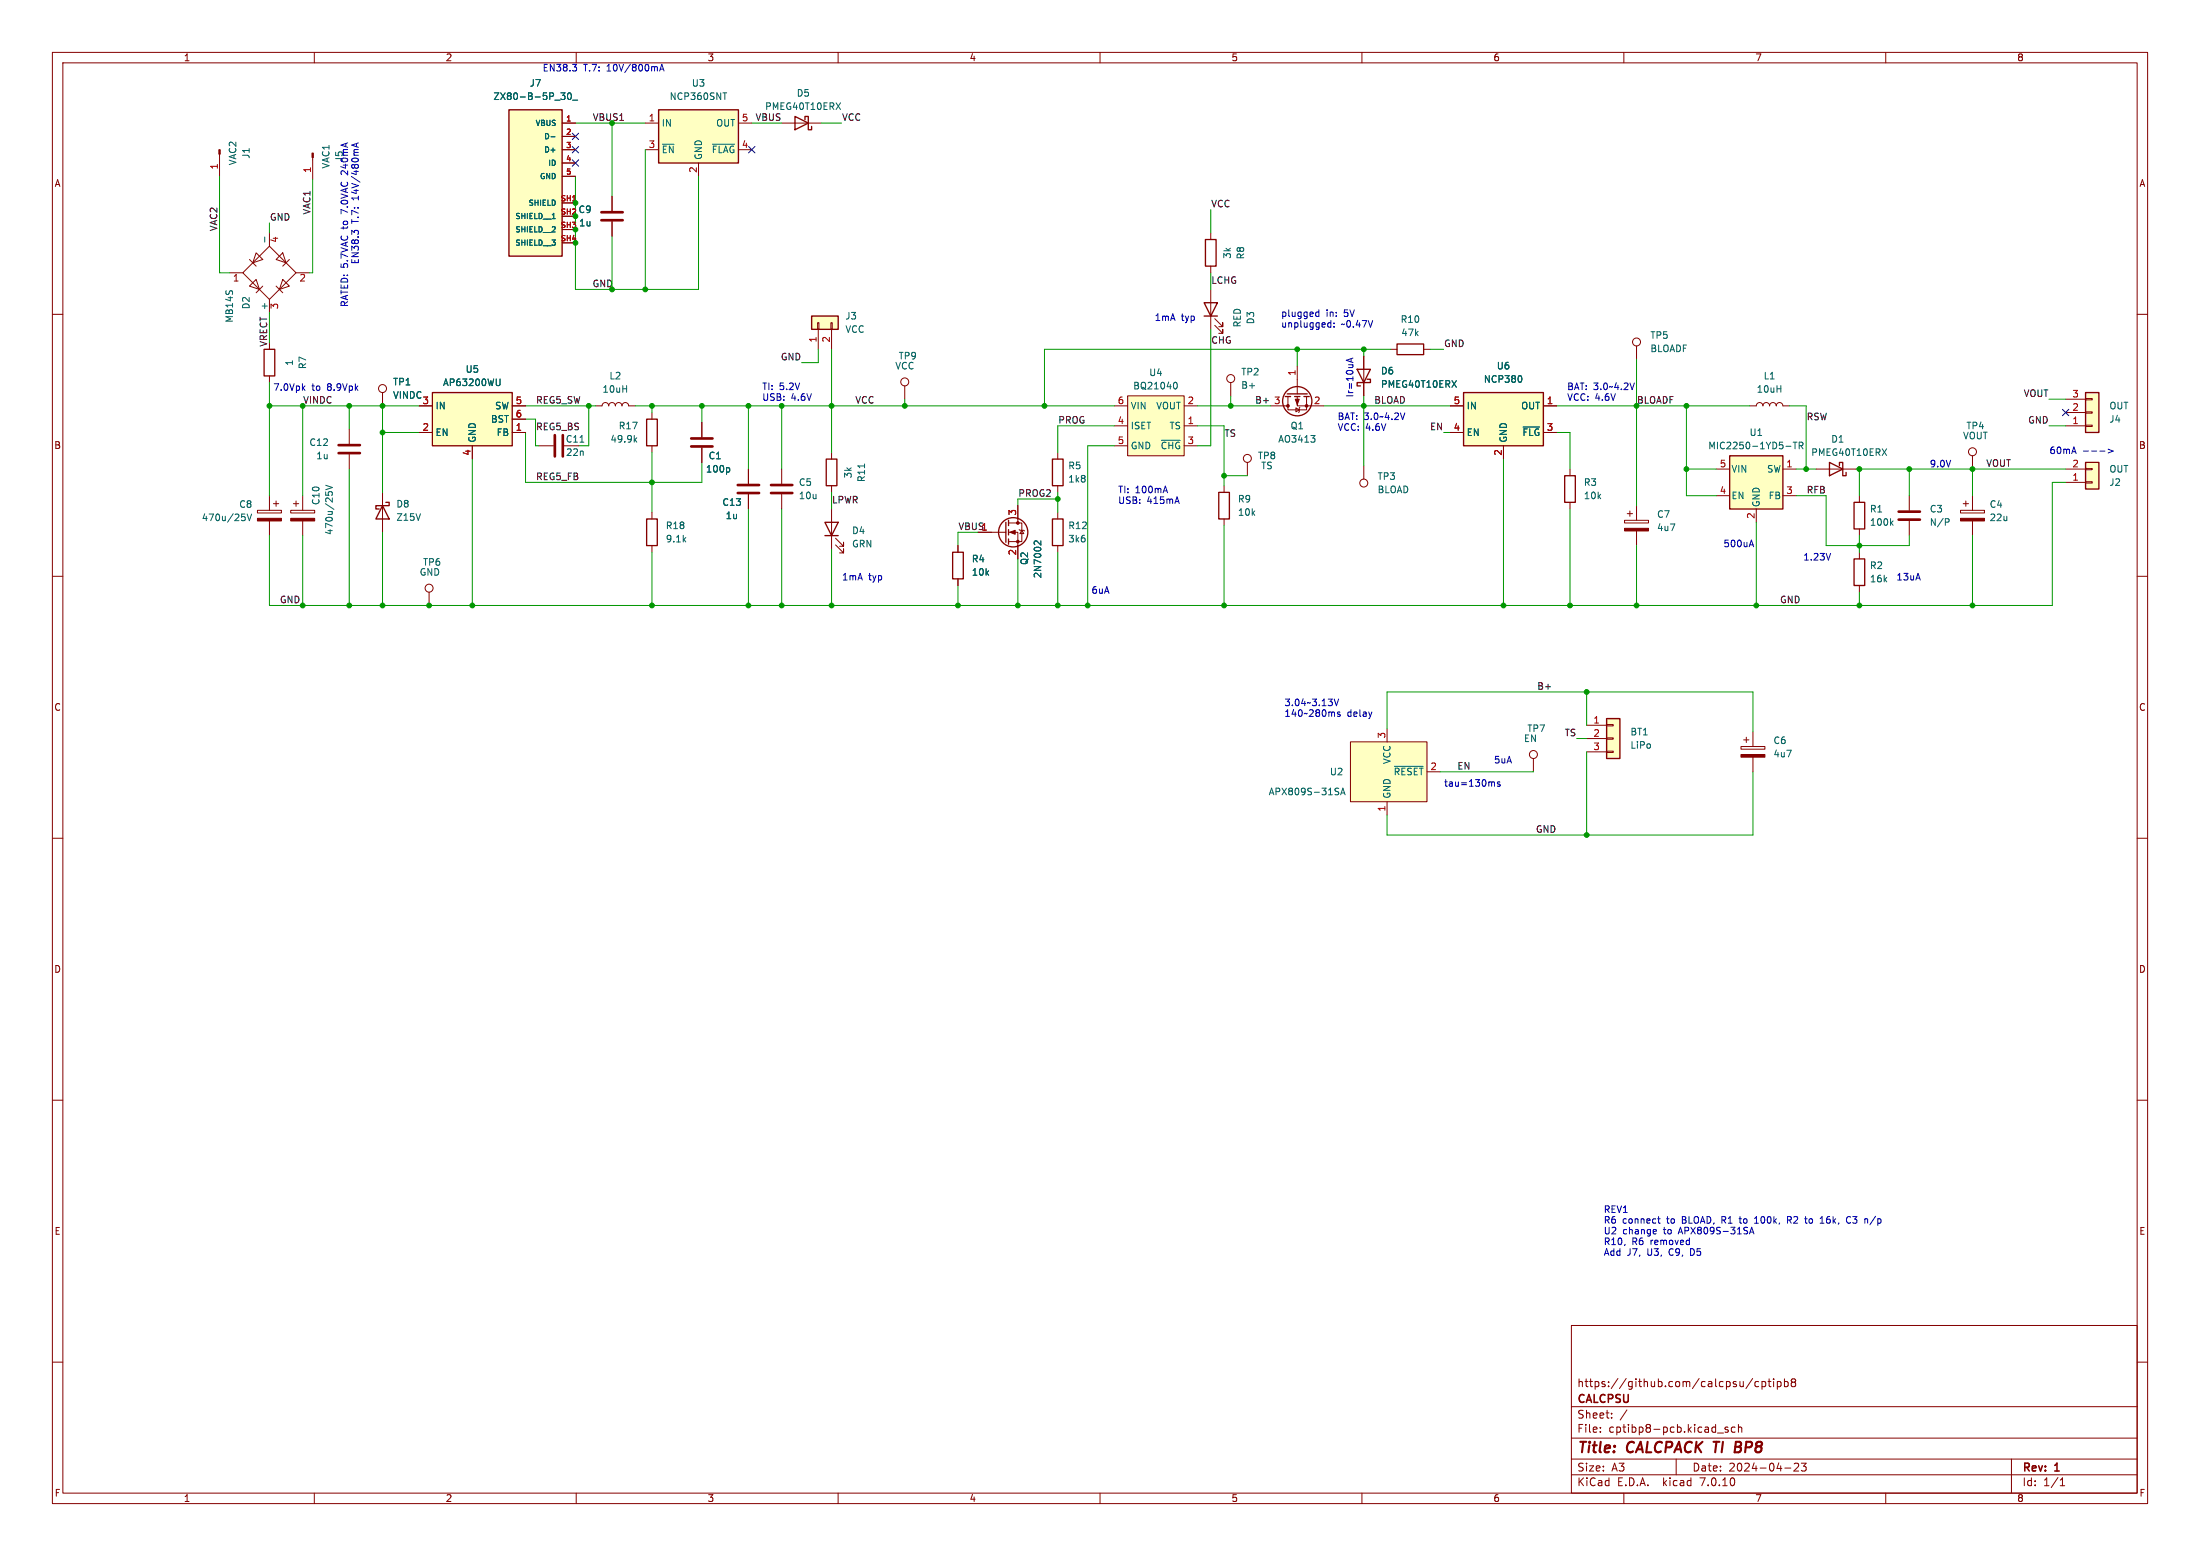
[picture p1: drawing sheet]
<svg xmlns="http://www.w3.org/2000/svg" width="420mm" height="297mm" viewBox="0 0 420 297" stroke-linecap="round" stroke-linejoin="round" font-family="sans-serif">
<g fill="none" stroke="#840000" stroke-width=".19">
<path d="M10 10h400v277h-400zM12 12h396v273h-396zM60 10v2M110 10v2M160 10v2M210 10v2M260 10v2M310 10v2M360 10v2M41.9 29.4v4.3M59.7 30.1v4.2M107.3 23.5h2.6"/>
<path d="M107.3 26h2.6M107.3 28.6h2.6M107.3 31.1h2.6M107.3 33.7h2.6M107.3 38.7h2.6M116.8 37.5v2.8M123.2 23.5h2.5M123.2 28.6h2.5M133.3 31.1v2.6M141 23.5h2.5M141 28.6h2.5M149.2 23.5h7.6"/>
<path d="M10 60h2M43.8 52.1h2.6M46.4 52.1l5-5.1 5.1 5.1-5.1 5.1zM47.6 49.5l1.3 1.3M48.9 48.3l1.3 1.2-1.9 .7zM48.9 53.3l.6 1.9-1.9-.6zM50.2 54.6l-1.3 1.3M51.4 44.5v2.5M51.4 57.2v2.5M52.7 54.6l1.3 1.3M54 48.3l.6 1.9-1.9-.7zM54 53.3l1.2 1.3-1.9 .6z"/>
<path d="M55.2 49.5l-1.2 1.3M56.5 52.1h2.6M107.3 41.3h2.6M107.3 43.8h2.6M107.3 46.4h2.6M116.8 42.3v2.8M231.1 44.5v1.2M231.1 50.8v1.3M231.1 55.2v7.7M408 60h2M51.4 71.8v1.2M73 74.9v2.6"/>
<path d="M80 77.5h2.5M97.8 77.5h2.5M113.7 77.5h1.2a.64 .64 0 0 1 .7-.7 .64 .64 0 0 1 .6 .7 .64 .64 0 0 1 .6-.7 .64 .64 0 0 1 .7 .7 .64 .64 0 0 1 .6-.7 .64 .64 0 0 1 .6 .7 .64 .64 0 0 1 .7-.7 .64 .64 0 0 1 .6 .7h1.3M124.5 78.7v1.3M156.1 61.6h.2v1.3h-.2zM156.2 62.9v3.8M158.6 61.6h.3v1.3h-.3zM158.7 62.9v3.8M172.7 73.7v2.5M212.7 77.5h2.6M215.3 75.6h10.8v11.4h-10.8zM226.1 77.5h2.5"/>
<path d="M231.9 62.1l1.5 1.5v-.7v.7h-.7M231.9 60.8l1.5 1.6v-.8v.8h-.7M234.9 73v2.6M242.6 77.5h3.3M245.9 75.7v2.5h3.5v-2.5M247.4 77.9l.6 .3-.6 .4zM247.6 75.7v1.8h5.1M247.6 69.9v5.3M248.2 77.7l-.3 1M260.3 67.9v7.7M265.4 66.7h1.3M271.8 66.7h1.2"/>
<path d="M276.9 77.5h2.5M294.6 77.5h2.6M312.4 66v2.6M334 77.5h1.3a.64 .64 0 0 1 .6-.7 .64 .64 0 0 1 .6 .7 .64 .64 0 0 1 .7-.7 .64 .64 0 0 1 .6 .7 .64 .64 0 0 1 .7-.7 .64 .64 0 0 1 .6 .7 .64 .64 0 0 1 .6-.7 .64 .64 0 0 1 .7 .7h1.2M394.3 78.7h3.8M394.3 76.2h3.8M398.1 76.1h1.3v.2h-1.3zM398.1 78.6h1.3v.3h-1.3zM49.1 97.4h4.6v.5h-4.6zM51.4 94.6v2.8M51.4 99.4v2.8M52.2 96.1h1"/>
<path d="M52.7 95.6v1M55.5 97.4h4.6v.5h-4.6zM56 96.1h1M56.5 95.6v1M57.8 94.6v2.8M57.8 99.4v2.8M66.7 81.9v2.8M66.7 86.7v2.8M73 94v7.6M80 82.6h2.5M90.2 85.1v2.5M97.8 82.6h2.5"/>
<path d="M97.8 80h2.5M102.9 85.1h2.8M124.5 85.1v1.3M124.5 97.8v1.3M134 80.6v2.8M134 85.5v2.8M142.9 89.5v2.8M142.9 94.4v2.8M149.2 89.5v2.8M149.2 94.4v2.8M158.7 86.4v1.2M158.7 92.7v1.3"/>
<path d="M158.7 97.2v7.6M192.5 99.8h2.6v3.6h-2.6M194.3 96.5v3.3M201.9 86.4v1.2M201.9 92.7v1.3M201.9 97.8v1.3M212.7 81.3h2.6M212.7 85.1h2.6M226.1 81.3h2.5M226.1 85.1h2.5M233.7 92.7v1.3M233.7 99.1v1.2"/>
<path d="M238.1 88.3v2.5M260.3 88.9v2.5M276.9 82.6h2.5M287 85.1v2.5M294.6 82.6h2.6M299.7 89.5v1.3M299.7 95.9v1.3M310.1 99.3h4.6v.5h-4.6zM310.6 98h1.1M311.1 97.5v1.1M312.4 96.5v2.8M327.7 89.5h2.5"/>
<path d="M327.7 94.6h2.5M335.3 97.2v2.5M340.4 89.5h2.5M340.4 94.6h2.5M346.7 89.5h7.6M355 94.6v1.3M364.5 94.6v2.8M364.5 99.4v2.8M374.3 97.4h4.5v.5h-4.5zM374.8 96.1h1M375.3 95.6v1M376.6 87v2.5"/>
<path d="M376.6 94.6v2.8M376.6 99.4v2.8M394.3 89.5h3.8M394.3 81.3h3.8M394.3 92.1h3.8M398.1 81.2h1.3v.2h-1.3zM398.1 89.4h1.3v.3h-1.3zM398.1 91.9h1.3v.3h-1.3zM10 110h2M81.9 113v2.6M124.5 104.1v1.3M159.5 104l1.5 1.5v-.7v.7h-.7"/>
<path d="M159.5 102.7l1.5 1.6v-.8v.8h-.7M182.9 104.1v1.3M182.9 110.5v1.3M186.7 101.6h5.3M192.5 101.6h1.8v5.1M194.6 101.1l1 .2M195.1 101.2l.4 .7h-.8zM201.9 104.1v1.3M312.4 101.3v2.8M355 101v1.2M355 105.4v1.3M355 111.8v1.2"/>
<path d="M408 110h2M264.8 139.1v2.5M302.9 138.4h3.8M306.7 138.3h1.3v.3h-1.3zM334.6 139.7v2.8M10 160h2M257.8 141.6h14.6v11.4h-14.6zM264.8 153v2.6M272.4 147.3h2.6M292.7 144.8v2.5M302.9 141h3.8M302.9 143.5h3.8"/>
<path d="M306.7 143.4h1.3v.2h-1.3zM306.7 140.8h1.3v.3h-1.3zM332.4 142.5h4.5v.5h-4.5zM332.9 141.2h1M333.4 140.7v1M334.6 144.5v2.8M408 160h2M10 210h2M408 210h2M10 260h2M300 253h108v32h-108zM408 260h2"/>
<path d="M300 278.5h108M300 274.5h108M300 268.5h108M305.5 273.2v.2M305.5 272.5v.1M307.7 270.5v.2M307.7 269.8v.1M310.6 269.1l-1.3 1.9M320 278.5v3M327.9 273.5h1.1M329.9 272.5l-.4-.1-.2 .2 .1 .2 .5 .2v.3h-.6M331.2 272.5l-.4-.1-.3 .3 .2 .6h.5"/>
<path d="M331.9 272.5l.2-.1 .3 .1 .1 .9M331.9 271.9v1.5M334.6 263.1l-1.3 1.9M335.7 263.8l-.4-.1-.3 .3 .2 .6h.5M336.4 263.8l.4-.1 .3 .3-.2 .6h-.5M336.4 263.7v1.5M337.5 263.7h.6M337.7 263.2v1.3l.4 .2M338.6 263.2v.1M338.6 263.7v1M339.3 263.8l.4-.1 .3 .3-.1 .6h-.6M339.3 263.7v1.5"/>
<path d="M340.7 263.8l.4-.1 .3 .3-.2 .6h-.5M340.7 263.2v1.5M342.2 263.8l-.3 .3 .1 .4 .2 .2h.3l.3-.3-.1-.4-.2-.2M342.2 263.8l-.3-.3 .3-.3h.3l.3 .3-.3 .3M342.2 263.8h.3M342.5 279.4l.6-.1 .2 .1 .1 .3-1 1.1h1M343.9 279.3h.9l-.5 .6 .4 .1v.6l-.2 .2-.6-.2M384 278.5v6.5M60 285v2M110 285v2M160 285v2M210 285v2"/>
<path d="M260 285v2M300 281.5h108M310 285v2M340.7 280.2h1.2M360 285v2M393.3 283.6h.9M393.3 282.5l.4-.4v1.5"/>
<circle cx="73" cy="74.2" r=".76"/>
<circle cx="172.7" cy="72.9" r=".76"/>
<circle cx="234.9" cy="72.3" r=".76"/>
<circle cx="312.4" cy="65.3" r=".76"/>
<circle cx="238.1" cy="87.5" r=".76"/>
<circle cx="260.4" cy="92.2" r=".76"/>
<circle cx="376.6" cy="86.2" r=".76"/>
<circle cx="81.9" cy="112.3" r=".76"/>
<circle cx="292.7" cy="144" r=".76"/>
</g>
<path d="M331.3 276.2h.6M331.4 275.2h.7M331.9 276.2l.3 .1M332.1 277.1l-1 .1M332.1 276.1l-.2 .1" fill="none" stroke="#840000" stroke-width=".4"/>
<g fill="#ffffc2" stroke="#ffffc2" stroke-width=".19">
<path d="M97.2 21h10.1v27.9h-10.1z"/>
<path d="M306.7 137.2h2.5v7.6h-2.5z"/>
<path d="M330.2 87h10.2v10.2h-10.2z"/>
<path d="M125.7 21h15.3v10.1h-15.3z"/>
<path d="M215.3 75.6h10.8v11.4h-10.8z"/>
<path d="M279.4 74.9h15.2v10.2h-15.2z"/>
<path d="M82.5 74.9h15.3v10.2h-15.3z"/>
<path d="M398.1 74.9h2.6v7.7h-2.6z"/>
<path d="M398.1 88.3h2.6v5h-2.6z"/>
<path d="M154.9 60.3h5.1v2.6h-5.1z"/>
<path d="M257.8 141.6h14.6v11.4h-14.6z"/>
</g>
<g fill="none" stroke="#840000" stroke-width=".25">
<path d="M97.2 21h10.1v27.9h-10.1zM125.7 21h15.3v10.1h-15.3zM151.8 22.2l2.5 1.3-2.5 1.3zM153.7 22.9v-.7h.6v2.6h.6v-.7M229.9 57.8h2.5l-1.3 2.5zM230.1 45.7h2.1v5.1h-2.1zM50.4 66.7h2.1v5.1h-2.1zM82.5 74.9h15.3v10.2h-15.3zM154.9 60.3h5.1v2.6h-5.1zM229.9 60.3h2.5M245.4 75.7h1M245.7 75.2h3.9"/>
<path d="M247.1 75.7h1.1M248.9 75.7h1M259.1 70.5h2.5l-1.3 2.5zM261 72.4h.6v.6h-2.5v.7h.6M266.7 65.7h5.1v2h-5.1zM279.4 74.9h15.2v10.2h-15.2zM398.1 74.9h2.6v7.7h-2.6zM73 96.5l1.3 2.6h-2.5zM73.7 95.9h.6v.6h-2.5v.7h.6M123.4 99.1h2.1v5h-2.1zM123.4 80h2.1v5.1h-2.1zM157.5 99.7h2.5l-1.3 2.5z"/>
<path d="M157.7 87.6h2.1v5.1h-2.1zM192 99.7v3.8M192.5 99.3v1M200.9 87.6h2v5.1h-2zM200.9 99.1h2v5h-2zM232.7 94h2v5.1h-2zM298.7 90.8h2v5.1h-2zM330.2 87h10.2v10.2h-10.2zM349.2 88.3l2.6 1.2-2.6 1.3zM351.2 88.9v-.6h.6v2.5h.6v-.6M353.9 95.9h2.1v5.1h-2.1zM398.1 88.3h2.6v5h-2.6z"/>
<path d="M157.5 102.2h2.5M181.9 105.4h2v5.1h-2zM192.5 101.1v1M192.5 102.9v1M353.9 106.7h2.1v5.1h-2.1zM306.7 137.2h2.5v7.6h-2.5z"/>
<circle cx="247.6" cy="76.6" r="2.79"/>
<circle cx="193.4" cy="101.6" r="2.79"/>
</g>
<g fill="none" stroke="#006464" stroke-width=".19">
<path d="M107.1 17.7h.8l-.5 .5 .4 .1 .1 .5-.3 .2h-.3M108.5 17.8l.1-.1a.68 .68 0 0 1 .5 .7 .68 .68 0 0 1-.5 .6 .84 .84 0 0 1-.1-1.2zM109.3 19.1h1M138 17.7h.7M159.6 19.6l.9 1.3M160.5 19.6l-.9 1.3M105.2 26.1h.8M126.5 27.5h2.2M136 27.5h4.2M50.5 45.2v1M105.4 41.7h.6M95.5 72.3v1.1l-.2 .1-.3 .1"/>
<path d="M224.2 73h.1a.68 .68 0 0 1 .5 .6 .68 .68 0 0 1-.5 .6h-.1M277.2 72.7l.8 1.2M278 72.7l-.8 1.2M290.3 71.8l.2 .4-.2 .7M46.2 98.1h.6M46.6 98.6l.2 .2v.3l-.2 .3M47.2 98.1l.4 1.3 .4-1.3M62.2 93.9v.6M62.2 92.6l1.2 .5-1.2 .4M62.7 94.1l.2-.3h.3l.2 .3M110.7 84.4h.8M121.2 83.9l.4 .5"/>
<path d="M121.6 83.6l-.5 .4M139.1 89.3l.2 .2v.4l-.2 .2M165 88.6v.7M221.7 84h3.6M250.3 83.1h.7l-.4 .5M250.9 83.7l.1 .2-.1 .4M290.8 81.5h3.1M340.9 85.2h1M342.3 84.4h.7M342.7 84.4v1.3M343.5 85.1l.6-.1 .1-.2-.1-.3-.6-.1v1.3M343.8 85.1l.4 .6"/>
<path d="M359.3 85.7l.9 1.2M360.2 85.7l-.9 1.2M361 99.8l.4 .5M361.4 99.4l-.5 .5M371.4 99h.5l.2 .2-.1 .4-.6 .1M198.7 103.2v.8l-.9-.8-.3 .2-.1 .4M255.1 151l.4 .2 .1 .3-.3 .2h-.3M255.1 150.4l.5 .1M255.9 151.7l.5-1.3 .4 1.3M256.1 151.3h.6M266.2 146.3h5.5"/>
</g>
<g fill="none" stroke="#840000" stroke-width=".51">
<path d="M114.8 42h4.1M114.8 40.5h4.1M64.6 86.5h4.1M64.6 85h4.1M105.9 83.1v4M107.4 83.1v4M132 83.7h4M132 85.2h4M140.8 94.1h4.1M140.8 92.6h4.1M147.2 94.1h4.1M147.2 92.6h4.1"/>
<path d="M362.5 97.7h4M362.5 99.2h4"/>
</g>
<g fill="#840000" stroke="#840000" stroke-width=".19">
<path d="M332.4 144h4.5v.5h-4.5z"/>
<path d="M59.6 29.2h.2v.9h-.2z"/>
<path d="M49.1 98.9h4.6v.5h-4.6z"/>
<path d="M55.5 98.9h4.6v.5h-4.6z"/>
<path d="M310.1 100.8h4.6v.5h-4.6z"/>
<path d="M374.3 98.9h4.5v.5h-4.5z"/>
<path d="M247.3 76.2h.7l-.4 1z"/>
<path d="M41.8 28.6h.2v.8h-.2z"/>
<path d="M192.8 101.6l1-.4v.8z"/>
<circle cx="249.4" cy="77.5" r=".25"/>
<circle cx="245.9" cy="77.5" r=".25"/>
<circle cx="194.3" cy="103.4" r=".25"/>
<circle cx="194.3" cy="99.8" r=".25"/>
</g>
<g fill="none" stroke="#0000c2" stroke-width=".19">
<path d="M109.3 12.3h.8l-.4 .5M110 12.8l.1 .2-.1 .5M125.9 13.6l.4-1.3 .5 1.3M126 13.2h.6M68.1 27.4v.6M68.4 27.3l-1.3 .4 1.3 .4M67.6 44.4l-.5-.4v.8M67.7 44.1l.2-.1 .5 .1M251.8 59.1v1.3M251.8 59.6h-.4l-.2 .1M57.9 74l.3 .5M58.2 73.7l-.5 .5"/>
<path d="M251.2 60.3l.2 .1 .4-.1M253.6 62.4h.5M253.6 61.7h.5M254.1 61.2v1.3M254.7 62.3v.2M254.7 61.7v.1M257.9 68.5v.6M258.3 68.4l-1.3 .4 1.3 .4M268.2 78.8l-.4 1.3M312 73.1l-.4 1.3M397.7 86.1h1M399.3 86.1h1"/>
<path d="M400.9 86.1h.9M402.4 85.7l1 .4-1 .4M334.1 104h.6M334.4 103.1l.4 1.3M349.5 105.6l-.5 1.3M254.7 133.4l.4 1.3 .5-1.3M255.8 136l-.3-.1-.2 .2 .1 .2 .4 .1v.3h-.5M284.9 149.2l.4 .2v.7M286.3 149.3l-.3-.1-.2 .2 .1 .2 .4 .1v.3h-.5M316 234.7l.2 .3-.6 .1M316.1 235.5h-.1M316.5 232.6h.4"/>
<path d="M316.6 232.2v1.1l.3 .2M332 232.6h.5M332.2 232.2v1.2M334 235.5l.4-1.2 .4 1.2M334.1 235.2h.6M335 233.5h.7M335 232.6l.3-.4v1.3M341.5 232.9l.5 .6M341.9 232.3l-.7-.1v1.3M341.9 232.8l-.7 .1M347.5 233.5h.7M352.7 232.3h.6"/>
<path d="M353.3 233.4h-.6M358.1 232.2l-1.1 1.6"/>
</g>
<g fill="none" stroke="#009600" stroke-width=".19">
<path d="M41.9 33.7v18.4h1.9M59.7 34.3v17.8h-.6M109.9 33.7v21.5h23.4v-21.5M109.9 23.5h13.3M116.8 23.5v14M123.2 28.6v26.6M143.5 23.5h5.7M156.8 23.5h3.9M51.4 42.5v2M51.4 59.7v5.7M116.8 45.1v10.1M231.1 40v4.5"/>
<path d="M231.1 52.1v3.1M51.4 77.5h28.6M51.4 73v21.6M57.8 77.5v17.1M66.7 77.5v4.4M73 77.5v16.5M100.3 77.5h13.4M112.4 77.5v7.6h-1.9M121.3 77.5h91.4M124.5 77.5v1.2M134 77.5v3.1M142.9 77.5v12"/>
<path d="M149.2 77.5v12M156.2 66.7v2.5h-3.2M158.7 66.7v19.7M172.7 76.2v1.3M228.6 77.5h14M231.1 62.9v22.2h-2.5M234.9 75.6v1.9M247.6 66.7v3.2M252.7 77.5h24.2M260.3 66.7v1.2M260.3 75.6v13.3M265.4 66.7h-66v10.8"/>
<path d="M273 66.7h2.6M297.2 77.5h36.8M312.4 68.6v27.9M321.9 77.5v17.1h5.8M341.6 77.5h3.2v12M391.2 76.2h3.1M66.7 89.5v26.1M73 82.6h7M90.2 87.6v28M100.3 82.6v9.5h33.7v-3.8M100.3 80h1.9v5.1h.7M124.5 86.4v11.4"/>
<path d="M142.9 97.2v18.4M149.2 97.2v18.4M158.7 94v3.2M201.9 94v3.8M201.9 95.3h-7.6v1.2M212.7 81.3h-10.8v5.1M212.7 85.1h-5.1v30.5M228.6 81.3h5.1v11.4M233.7 90.8h4.4M275.6 82.6h1.3M287 87.6v28M297.2 82.6h2.5v6.9"/>
<path d="M299.7 97.2v18.4M321.9 89.5h5.8M335.3 99.7v15.9M342.9 89.5h3.8M342.9 94.6h5.7v9.5h15.9v-1.9M354.3 89.5h40M355 89.5v5.1M364.5 89.5v5.1M376.6 89.5v5.1M391.2 81.3h3.1M394.3 92.1h-2.5v23.5h-340.4v-13.4M57.8 102.2v13.4"/>
<path d="M73 101.6v14M124.5 105.4v10.2M158.7 104.8v10.8M182.9 111.8v3.8M186.7 101.6h-3.8v2.5M194.3 106.7v8.9M201.9 105.4v10.2M233.7 100.3v15.3M312.4 104.1v11.5M355 102.2v3.2M355 113v2.6M376.6 102.2v13.4"/>
<path d="M264.8 139.1v-7h69.8v7.6M302.9 132.1v6.3M275 147.3h17.7M301 141h1.9M302.9 143.5v15.9M334.6 147.3v12.1h-69.8v-3.8"/>
</g>
<path d="M109.2 28l1.3 1.2M109.2 25.4l1.3 1.2M109.2 30.5l1.3 1.2M110.5 28l-1.3 1.2M110.5 25.4l-1.3 1.2M110.5 30.5l-1.3 1.2M142.9 28l1.2 1.2M144.1 28l-1.2 1.2M393.7 78.1l1.2 1.2M394.9 78.1l-1.2 1.2" fill="none" stroke="#000084" stroke-width=".19"/>
<g fill="#009600" stroke="#009600" stroke-width=".19">
<circle cx="312.4" cy="115.6" r=".46"/>
<circle cx="302.9" cy="159.4" r=".46"/>
<circle cx="355" cy="89.5" r=".46"/>
<circle cx="355" cy="104.1" r=".46"/>
<circle cx="344.8" cy="89.5" r=".46"/>
<circle cx="376.6" cy="89.5" r=".46"/>
<circle cx="376.6" cy="115.6" r=".46"/>
<circle cx="364.5" cy="89.5" r=".46"/>
<circle cx="260.3" cy="66.7" r=".46"/>
<circle cx="287" cy="115.6" r=".46"/>
<circle cx="233.7" cy="115.6" r=".46"/>
<circle cx="234.9" cy="77.5" r=".46"/>
<circle cx="233.7" cy="90.8" r=".46"/>
<circle cx="260.3" cy="77.5" r=".46"/>
<circle cx="355" cy="115.6" r=".46"/>
<circle cx="335.3" cy="115.6" r=".46"/>
<circle cx="321.9" cy="77.5" r=".46"/>
<circle cx="302.9" cy="132.1" r=".46"/>
<circle cx="299.7" cy="115.6" r=".46"/>
<circle cx="321.9" cy="89.5" r=".46"/>
<circle cx="312.4" cy="77.5" r=".46"/>
<circle cx="116.8" cy="55.2" r=".46"/>
<circle cx="109.9" cy="46.4" r=".46"/>
<circle cx="112.4" cy="77.5" r=".46"/>
<circle cx="124.5" cy="77.5" r=".46"/>
<circle cx="134" cy="77.5" r=".46"/>
<circle cx="124.5" cy="92.1" r=".46"/>
<circle cx="149.2" cy="115.6" r=".46"/>
<circle cx="149.2" cy="77.5" r=".46"/>
<circle cx="158.7" cy="115.6" r=".46"/>
<circle cx="158.7" cy="77.5" r=".46"/>
<circle cx="142.9" cy="115.6" r=".46"/>
<circle cx="124.5" cy="115.6" r=".46"/>
<circle cx="142.9" cy="77.5" r=".46"/>
<circle cx="199.4" cy="77.5" r=".46"/>
<circle cx="172.7" cy="77.5" r=".46"/>
<circle cx="247.6" cy="66.7" r=".46"/>
<circle cx="81.9" cy="115.6" r=".46"/>
<circle cx="90.2" cy="115.6" r=".46"/>
<circle cx="57.8" cy="115.6" r=".46"/>
<circle cx="73" cy="82.6" r=".46"/>
<circle cx="73" cy="77.5" r=".46"/>
<circle cx="73" cy="115.6" r=".46"/>
<circle cx="66.7" cy="115.6" r=".46"/>
<circle cx="109.9" cy="41.3" r=".46"/>
<circle cx="109.9" cy="43.8" r=".46"/>
<circle cx="109.9" cy="38.7" r=".46"/>
<circle cx="116.8" cy="23.5" r=".46"/>
<circle cx="123.2" cy="55.2" r=".46"/>
<circle cx="201.9" cy="115.6" r=".46"/>
<circle cx="194.3" cy="115.6" r=".46"/>
<circle cx="201.9" cy="95.3" r=".46"/>
<circle cx="207.6" cy="115.6" r=".46"/>
<circle cx="182.9" cy="115.6" r=".46"/>
<circle cx="66.7" cy="77.5" r=".46"/>
<circle cx="57.8" cy="77.5" r=".46"/>
<circle cx="51.4" cy="77.5" r=".46"/>
</g>
<g font-size="2.8" fill="#840000">
<text x="301" y="277.9">Title:</text>
<text x="310.6" y="277.9">CALCPACK TI</text>
<text x="332.8" y="277.9">BP8</text>
</g>
<g font-size="2.1" fill="#840000">
<text x="301" y="268.2">CALCPSU</text>
<text x="301" y="265">https://github.com/calcpsu/cptipb8</text>
<text x="301" y="273.7">File:</text>
<text x="301" y="271">Sheet:</text>
<text x="307.1" y="273.7">cptibp8-pcb.kicad_sch</text>
<text x="301" y="281.1">Size:</text>
<text x="307.6" y="281.1">A3</text>
<text x="323" y="281.1">Date:</text>
<text x="330" y="281.1">2024-04-23</text>
<text x="386" y="281.3">Rev:</text>
<text x="392.4" y="281.3">1</text>
<text x="301" y="283.9">KiCad</text>
<text x="308.7" y="283.9">E.D.A.</text>
<text x="317.6" y="283.9">kicad</text>
<text x="324.8" y="283.9">7.0.10</text>
<text x="386" y="283.9">Id:</text>
<text x="390.1" y="283.9">1/1</text>
</g>
<g font-size="1.8" fill="#840000">
<text x="35" y="11.9">1</text>
<text x="85" y="11.9">2</text>
<text x="135" y="11.9">3</text>
<text x="185" y="11.9">4</text>
<text x="235" y="11.9">5</text>
<text x="285" y="11.9">6</text>
<text x="335" y="11.9">7</text>
<text x="385" y="11.9">8</text>
<text x="10.3" y="35.9">A</text>
<text x="408.3" y="35.9">A</text>
<text x="10.3" y="85.9">B</text>
<text x="408.2" y="85.9">B</text>
<text x="10.3" y="135.9">C</text>
<text x="408.2" y="135.9">C</text>
<text x="10.3" y="185.9">D</text>
<text x="408.2" y="185.9">D</text>
<text x="10.3" y="235.9">E</text>
<text x="408.3" y="235.9">E</text>
<text x="10.3" y="285.9">F</text>
<text x="35" y="286.9">1</text>
<text x="85" y="286.9">2</text>
<text x="135" y="286.9">3</text>
<text x="185" y="286.9">4</text>
<text x="235" y="286.9">5</text>
<text x="285" y="286.9">6</text>
<text x="335" y="286.9">7</text>
<text x="385" y="286.9">8</text>
<text x="408.3" y="285.9">F</text>
</g>
<g font-size="1.8" fill="#006464">
<text x="101" y="16.7">J7</text>
<text x="132" y="16.7">U3</text>
<text x="94.1" y="19.3">ZX80-B-5P_30_</text>
<text x="127.7" y="19.3">NCP360SNT</text>
<text x="146" y="21.2">PMEG40T10ERX</text>
<text x="152" y="18.6">D5</text>
<text x="126.2" y="24.4">IN</text>
<text x="126.2" y="29.4">~{EN}</text>
<text x="135.8" y="29.4">~{FLAG}</text>
<text x="136.6" y="24.4">OUT</text>
<text x="45.3" y="31.6" transform="rotate(-90 45.3 31.6)">VAC2</text>
<text x="47.9" y="30.4" transform="rotate(-90 47.9 30.4)">J1</text>
<text x="63.1" y="32.3" transform="rotate(-90 63.1 32.3)">VAC1</text>
<text x="134.2" y="30.6" transform="rotate(-90 134.2 30.6)">GND</text>
<text x="110.3" y="40.9">C9</text>
<text x="110.5" y="43.4">1u</text>
<text x="235.2" y="49.5" transform="rotate(-90 235.2 49.5)">3k</text>
<text x="237.7" y="49.6" transform="rotate(-90 237.7 49.6)">R8</text>
<text x="47.9" y="59.1" transform="rotate(-90 47.9 59.1)">D2</text>
<text x="44.7" y="61.7" transform="rotate(-90 44.7 61.7)">MB14S</text>
<text x="161.3" y="61.2">J3</text>
<text x="161.3" y="63.7">VCC</text>
<text x="237.1" y="62.6" transform="rotate(-90 237.1 62.6)">RED</text>
<text x="239.6" y="62" transform="rotate(-90 239.6 62)">D3</text>
<text x="267.3" y="61.8">R10</text>
<text x="267.4" y="64.4">47k</text>
<text x="315" y="64.9">TP5</text>
<text x="56.1" y="69.9" transform="rotate(-90 56.1 69.9)">1</text>
<text x="58.6" y="70.6" transform="rotate(-90 58.6 70.6)">R7</text>
<text x="88.8" y="71.3">U5</text>
<text x="170.8" y="70.7">VCC</text>
<text x="171.5" y="68.8">TP9</text>
<text x="219.3" y="72">U4</text>
<text x="236.9" y="71.9">TP2</text>
<text x="263.5" y="71.7">D6</text>
<text x="285.6" y="70.7">U6</text>
<text x="315" y="67.4">BLOADF</text>
<text x="74.9" y="73.8">TP1</text>
<text x="74.9" y="76.3">VINDC</text>
<text x="84.5" y="73.9">AP63200WU</text>
<text x="114.9" y="75.2">10uH</text>
<text x="116.3" y="72.6">L2</text>
<text x="216.2" y="74.5">BQ21040</text>
<text x="236.9" y="74.4">B+</text>
<text x="263" y="74.2">PMEG40T10ERX</text>
<text x="283.2" y="73.3">NCP380</text>
<text x="335.3" y="75.2">10uH</text>
<text x="336.6" y="72.6">L1</text>
<text x="83.1" y="83.4">EN</text>
<text x="83.1" y="78.3">IN</text>
<text x="93.6" y="80.9">BST</text>
<text x="94.4" y="78.3">SW</text>
<text x="94.7" y="83.4">FB</text>
<text x="118" y="82.1">R17</text>
<text x="215.8" y="82.1">ISET</text>
<text x="215.8" y="78.3">VIN</text>
<text x="220.6" y="78.3">VOUT</text>
<text x="223.2" y="82.1">TS</text>
<text x="246.3" y="82.1">Q1</text>
<text x="279.9" y="83.4">EN</text>
<text x="279.9" y="78.3">IN</text>
<text x="290.3" y="78.3">OUT</text>
<text x="290.5" y="83.4">~{FLG}</text>
<text x="333.9" y="83.4">U1</text>
<text x="375.3" y="82.1">TP4</text>
<text x="402.6" y="80.9">J4</text>
<text x="402.6" y="78.3">OUT</text>
<text x="59" y="85.3">C12</text>
<text x="60.3" y="87.9">1u</text>
<text x="91" y="84.6" transform="rotate(-90 91 84.6)">GND</text>
<text x="107.9" y="84.7">C11</text>
<text x="108" y="87.2">22n</text>
<text x="116.4" y="84.7">49.9k</text>
<text x="135.2" y="87.9">C1</text>
<text x="203.8" y="89.8">R5</text>
<text x="215.8" y="86">GND</text>
<text x="221.5" y="86">~{CHG}</text>
<text x="240" y="87.9">TP8</text>
<text x="240.7" y="89.8">TS</text>
<text x="243.9" y="84.7">AO3413</text>
<text x="287.9" y="84.6" transform="rotate(-90 287.9 84.6)">GND</text>
<text x="326" y="86">MIC2250-1YD5-TR</text>
<text x="345.7" y="87.2">PMEG40T10ERX</text>
<text x="349.5" y="84.7">D1</text>
<text x="374.7" y="84">VOUT</text>
<text x="134.7" y="90.4">100p</text>
<text x="152.4" y="92.9">C5</text>
<text x="152.4" y="95.5">10u</text>
<text x="162.8" y="91.4" transform="rotate(-90 162.8 91.4)">3k</text>
<text x="165.3" y="92.1" transform="rotate(-90 165.3 92.1)">R11</text>
<text x="203.8" y="92.3">1k8</text>
<text x="262.9" y="91.8">TP3</text>
<text x="262.9" y="94.3">BLOAD</text>
<text x="302.3" y="92.9">R3</text>
<text x="302.3" y="95.5">10k</text>
<text x="330.5" y="95.5">EN</text>
<text x="330.5" y="90.4">VIN</text>
<text x="337.2" y="90.4">SW</text>
<text x="337.5" y="95.5">FB</text>
<text x="402.6" y="92.9">J2</text>
<text x="402.6" y="90.4">OUT</text>
<text x="38.4" y="99.7">470u/25V</text>
<text x="45.6" y="97.1">C8</text>
<text x="61.2" y="96.5" transform="rotate(-90 61.2 96.5)">C10</text>
<text x="75.6" y="97.1">D8</text>
<text x="75.6" y="99.6">Z15V</text>
<text x="127" y="101.2">R18</text>
<text x="137.8" y="96.7">C13</text>
<text x="138.4" y="99.3">1u</text>
<text x="203.8" y="101.2">R12</text>
<text x="236.2" y="96.1">R9</text>
<text x="236.2" y="98.7">10k</text>
<text x="316.2" y="99">C7</text>
<text x="316.2" y="101.6">4u7</text>
<text x="336.1" y="96.9" transform="rotate(-90 336.1 96.9)">GND</text>
<text x="356.9" y="98">R1</text>
<text x="356.9" y="100.6">100k</text>
<text x="368.3" y="98">C3</text>
<text x="368.3" y="100.6">N/P</text>
<text x="379.7" y="97.1">C4</text>
<text x="379.7" y="99.7">22u</text>
<text x="63.7" y="102.2" transform="rotate(-90 63.7 102.2)">470u/25V</text>
<text x="127" y="103.7">9.1k</text>
<text x="162.6" y="102.1">D4</text>
<text x="162.6" y="104.7">GRN</text>
<text x="185.4" y="107.5">R4</text>
<text x="196.4" y="107.9" transform="rotate(-90 196.4 107.9)">Q2</text>
<text x="203.8" y="103.7">3k6</text>
<text x="80" y="110.1">GND</text>
<text x="80.7" y="108.2">TP6</text>
<text x="185.4" y="110.1">10k</text>
<text x="199" y="110.5" transform="rotate(-90 199 110.5)">2N7002</text>
<text x="356.9" y="108.8">R2</text>
<text x="356.9" y="111.4">16k</text>
<text x="290.8" y="141.8">EN</text>
<text x="291.5" y="139.9">TP7</text>
<text x="311.2" y="140.6">BT1</text>
<text x="311.2" y="143.1">LiPo</text>
<text x="338.5" y="142.2">C6</text>
<text x="253.8" y="148.2">U2</text>
<text x="265.7" y="145.9" transform="rotate(-90 265.7 145.9)">VCC</text>
<text x="266" y="148.2">~{RESET}</text>
<text x="338.5" y="144.8">4u7</text>
<text x="242.1" y="152">APX809S-31SA</text>
<text x="265.7" y="152.5" transform="rotate(-90 265.7 152.5)">GND</text>
</g>
<g font-size="1.8" fill="#0000c2">
<text x="103.5" y="13.7">EN38.3</text>
<text x="111.4" y="13.7">T.7:</text>
<text x="115.9" y="13.7">10V/800mA</text>
<text x="65.6" y="31" transform="rotate(-90 65.6 31)">J5</text>
<text x="66.5" y="32.9" transform="rotate(-90 66.5 32.9)">240mA</text>
<text x="66.5" y="40.5" transform="rotate(-90 66.5 40.5)">7.0VAC</text>
<text x="68.6" y="38.1" transform="rotate(-90 68.6 38.1)">14V/480mA</text>
<text x="66.5" y="43.5" transform="rotate(-90 66.5 43.5)">to</text>
<text x="68.6" y="42.7" transform="rotate(-90 68.6 42.7)">T.7:</text>
<text x="68.6" y="50.5" transform="rotate(-90 68.6 50.5)">EN38.3</text>
<text x="66.5" y="58.7" transform="rotate(-90 66.5 58.7)">RATED: 5.7VAC</text>
<text x="220.3" y="61.3">1mA</text>
<text x="225.5" y="61.3">typ</text>
<text x="244.5" y="60.6">plugged</text>
<text x="244.5" y="62.6">unplugged:</text>
<text x="253.1" y="60.6">in:</text>
<text x="256" y="62.6">~0.47V</text>
<text x="256.7" y="60.6">5V</text>
<text x="52.1" y="74.7">7.0Vpk</text>
<text x="59.5" y="74.7">to</text>
<text x="62.6" y="74.7">8.9Vpk</text>
<text x="145.4" y="74.5">TI:</text>
<text x="145.4" y="76.6">USB:</text>
<text x="148.8" y="74.5">5.2V</text>
<text x="151" y="76.6">4.6V</text>
<text x="258.4" y="76" transform="rotate(-90 258.4 76)">Ir=10uA</text>
<text x="299.1" y="74.5">BAT: 3.0~4.2V</text>
<text x="299.1" y="76.6">VCC: 4.6V</text>
<text x="255.3" y="80.3">BAT:</text>
<text x="255.3" y="82.3">VCC:</text>
<text x="260.4" y="80.3">3.0~4.2V</text>
<text x="260.7" y="82.3">4.6V</text>
<text x="368.3" y="89.3">9.0V</text>
<text x="391.2" y="86.7">60mA</text>
<text x="213.4" y="94.2">TI:</text>
<text x="216.7" y="94.2">100mA</text>
<text x="213.4" y="96.3">USB:</text>
<text x="218.9" y="96.3">415mA</text>
<text x="328.9" y="104.5">500uA</text>
<text x="344.2" y="107.1">1.23V</text>
<text x="160.7" y="110.9">1mA</text>
<text x="165.8" y="110.9">typ</text>
<text x="208.3" y="113.4">6uA</text>
<text x="361.9" y="110.9">13uA</text>
<text x="245.1" y="134.9">3.04~3.13V</text>
<text x="245.1" y="136.9">140~280ms</text>
<text x="257.2" y="136.9">delay</text>
<text x="285.1" y="145.8">5uA</text>
<text x="275.6" y="150.2">tau=130ms</text>
<text x="306.1" y="231.6">REV1</text>
<text x="306.1" y="233.6">R6</text>
<text x="309.7" y="233.6">connect</text>
<text x="318.3" y="233.6">to</text>
<text x="321.4" y="233.6">BLOAD,</text>
<text x="329.1" y="233.6">R1</text>
<text x="332.8" y="233.6">to</text>
<text x="335.8" y="233.6">100k,</text>
<text x="342.3" y="233.6">R2</text>
<text x="345.9" y="233.6">to</text>
<text x="349" y="233.6">16k,</text>
<text x="354.2" y="233.6">C3</text>
<text x="357.8" y="233.6">n/p</text>
<text x="306.1" y="235.7">U2</text>
<text x="306.1" y="237.7">R10,</text>
<text x="306.1" y="239.8">Add</text>
<text x="309.8" y="235.7">change</text>
<text x="310.6" y="239.8">J7,</text>
<text x="311.5" y="237.7">R6</text>
<text x="314.6" y="239.8">U3,</text>
<text x="315.2" y="237.7">removed</text>
<text x="317.7" y="235.7">to</text>
<text x="318.9" y="239.8">C9,</text>
<text x="320.8" y="235.7">APX809S-31SA</text>
<text x="323.2" y="239.8">D5</text>
</g>
<g font-size="1.8" fill="#0f0f0f">
<text x="113.1" y="23.1">VBUS1</text>
<text x="144.1" y="23.1">VBUS</text>
<text x="160.7" y="23.1">VCC</text>
<text x="59.3" y="41.1" transform="rotate(-90 59.3 41.1)">VAC1</text>
<text x="231.1" y="39.7">VCC</text>
<text x="41.6" y="44.2" transform="rotate(-90 41.6 44.2)">VAC2</text>
<text x="51.4" y="42.2">GND</text>
<text x="113" y="54.9">GND</text>
<text x="231.1" y="54.3">LCHG</text>
<text x="231.1" y="65.7">CHG</text>
<text x="51.1" y="66.3" transform="rotate(-90 51.1 66.3)">VRECT +</text>
<text x="149" y="68.9">GND</text>
<text x="275.6" y="66.3">GND</text>
<text x="57.8" y="77.1">VINDC</text>
<text x="102.2" y="77.1">REG5_SW</text>
<text x="163.2" y="77.1">VCC</text>
<text x="239.5" y="77.1">B+</text>
<text x="262.3" y="77.1">BLOAD</text>
<text x="312.4" y="77.1">BLOADF</text>
<text x="386.2" y="75.9">VOUT</text>
<text x="102.2" y="82.2">REG5_BS</text>
<text x="201.9" y="80.9">PROG</text>
<text x="233.7" y="83.5">TS</text>
<text x="272.9" y="82.2">EN</text>
<text x="344.8" y="80.3">RSW</text>
<text x="387.1" y="80.9">GND</text>
<text x="379.1" y="89.2">VOUT</text>
<text x="102.2" y="91.7">REG5_FB</text>
<text x="194.3" y="94.9">PROG2</text>
<text x="344.8" y="94.3">RFB</text>
<text x="158.7" y="96.2">LPWR</text>
<text x="182.9" y="101.3">VBUS1</text>
<text x="53.3" y="115.2">GND</text>
<text x="339.7" y="115.2">GND</text>
<text x="293.4" y="131.7">B+</text>
<text x="298.6" y="140.6">TS</text>
<text x="278.1" y="147">EN</text>
<text x="293.1" y="159">GND</text>
</g>
<g font-size="1.8" fill="#a90000">
<text x="123.8" y="23.2">1</text>
<text x="141.5" y="23.2">5</text>
<text x="123.8" y="28.3">3</text>
<text x="141.5" y="28.3">4</text>
<text x="41.7" y="32.5" transform="rotate(-90 41.7 32.5)">1</text>
<text x="59.4" y="33.1" transform="rotate(-90 59.4 33.1)">1</text>
<text x="133.1" y="33.1" transform="rotate(-90 133.1 33.1)">2</text>
<text x="53.4" y="46.4" transform="rotate(-90 53.4 46.4)">4</text>
<text x="44.4" y="54.1">1</text>
<text x="53.4" y="59.1" transform="rotate(-90 53.4 59.1)">3</text>
<text x="57.1" y="54.1">2</text>
<text x="156" y="65.5" transform="rotate(-90 156 65.5)">1</text>
<text x="158.5" y="65.5" transform="rotate(-90 158.5 65.5)">2</text>
<text x="247.4" y="71.8" transform="rotate(-90 247.4 71.8)">1</text>
<text x="80.6" y="77.2">3</text>
<text x="98.4" y="77.2">5</text>
<text x="213.3" y="77.2">6</text>
<text x="226.6" y="77.2">2</text>
<text x="243.1" y="77.2">3</text>
<text x="250.8" y="77.2">2</text>
<text x="277.4" y="77.2">5</text>
<text x="295.2" y="77.2">1</text>
<text x="395.5" y="75.9">3</text>
<text x="80.6" y="82.3">2</text>
<text x="98.4" y="82.3">1</text>
<text x="98.4" y="79.8">6</text>
<text x="213.3" y="81">4</text>
<text x="226.6" y="81">1</text>
<text x="277.4" y="82.3">4</text>
<text x="295.2" y="82.3">3</text>
<text x="395.5" y="81">1</text>
<text x="395.5" y="78.5">2</text>
<text x="89.9" y="87.1" transform="rotate(-90 89.9 87.1)">4</text>
<text x="213.3" y="84.8">5</text>
<text x="226.6" y="84.8">3</text>
<text x="286.8" y="87.1" transform="rotate(-90 286.8 87.1)">2</text>
<text x="328.2" y="89.3">5</text>
<text x="340.9" y="89.3">1</text>
<text x="395.5" y="89.3">2</text>
<text x="328.2" y="94.4">4</text>
<text x="340.9" y="94.4">3</text>
<text x="395.5" y="91.8">1</text>
<text x="187.3" y="101.3">1</text>
<text x="194.1" y="98.5" transform="rotate(-90 194.1 98.5)">3</text>
<text x="335" y="99.1" transform="rotate(-90 335 99.1)">2</text>
<text x="194.1" y="106.1" transform="rotate(-90 194.1 106.1)">2</text>
<text x="264.5" y="141" transform="rotate(-90 264.5 141)">3</text>
<text x="304.1" y="138.2">1</text>
<text x="304.1" y="140.7">2</text>
<text x="304.1" y="143.3">3</text>
<text x="273" y="147.1">2</text>
<text x="264.5" y="155" transform="rotate(-90 264.5 155)">1</text>
</g>
<g font-size="1.4" fill="#a90000">
<text x="108" y="23.2">1</text>
<text x="108" y="25.8">2</text>
<text x="108" y="28.3">3</text>
<text x="108" y="30.9">4</text>
<text x="108" y="33.4">5</text>
<text x="107" y="38.5">SH1</text>
<text x="107" y="41">SH2</text>
<text x="107" y="43.6">SH3</text>
<text x="107" y="46.1">SH4</text>
</g>
<g font-size="1.4" fill="#006464">
<text x="102.1" y="24.2">VBUS</text>
<text x="103.8" y="26.8">D-</text>
<text x="103.8" y="29.3">D+</text>
<text x="102.9" y="34.4">GND</text>
<text x="104.5" y="31.9">ID</text>
<text x="100.8" y="39.5">SHIELD</text>
<text x="98.3" y="42">SHIELD__1</text>
<text x="98.3" y="44.6">SHIELD__2</text>
<text x="98.3" y="47.1">SHIELD__3</text>
</g>
</svg>
